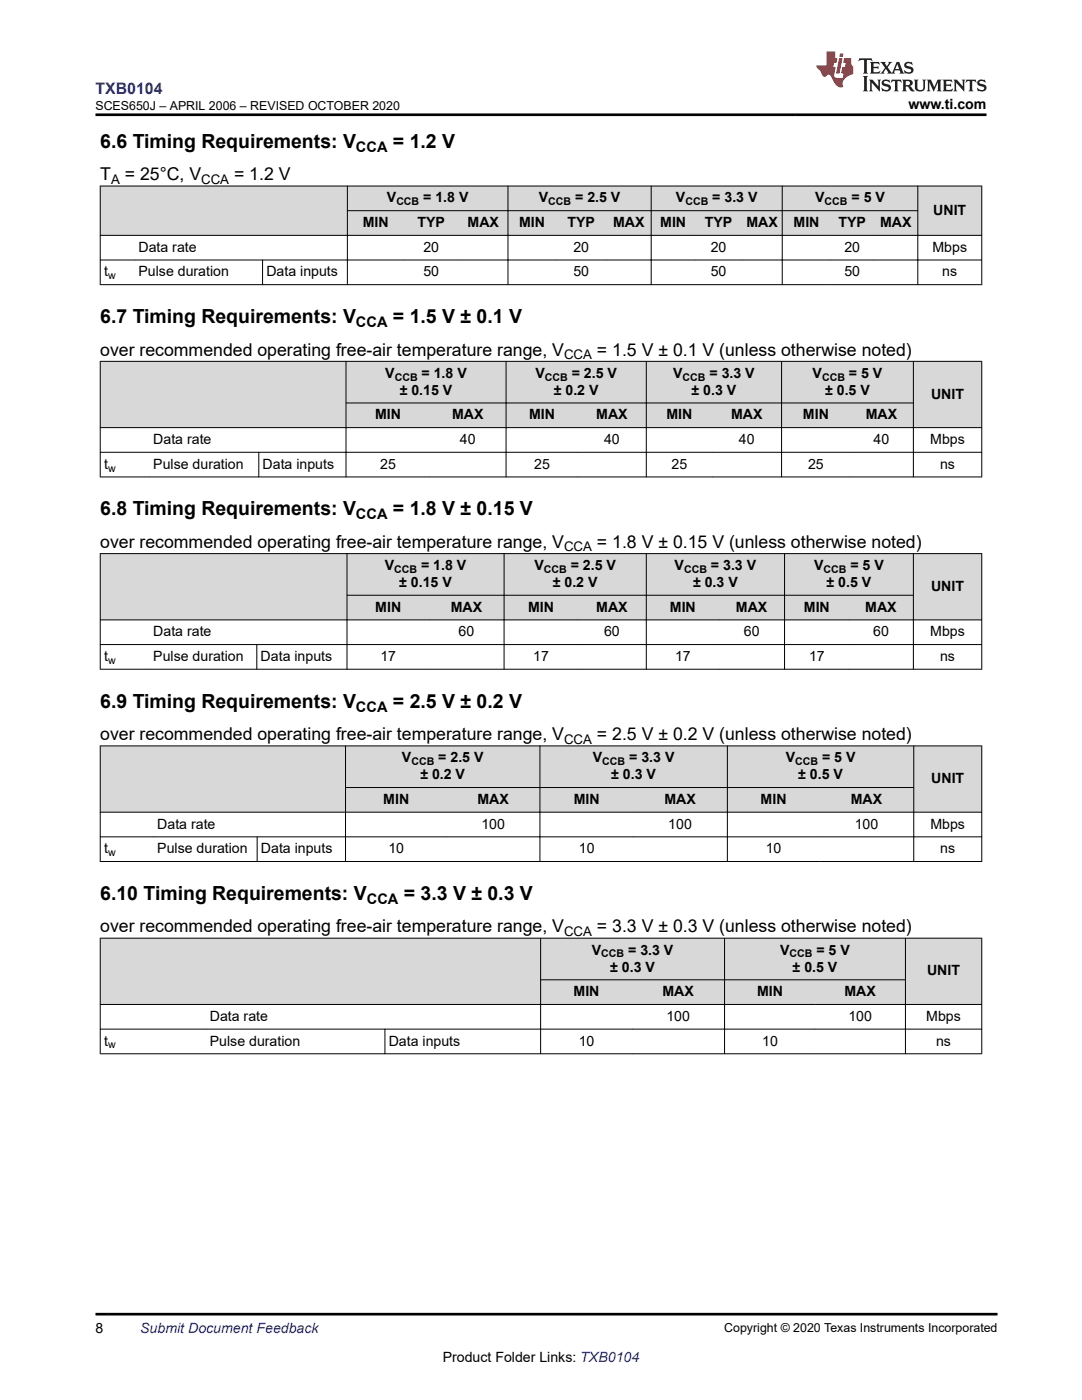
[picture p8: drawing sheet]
<svg xmlns="http://www.w3.org/2000/svg" width="216mm" height="279mm" viewBox="0 0 216 279" stroke-linecap="round" stroke-linejoin="round" font-family="sans-serif">
<g fill="#d8d8d8">
<path d="M20 37.1h175.9v4.9h-175.9z" fill-rule="evenodd"/>
<path d="M20 42h175.9v5h-175.9z" fill-rule="evenodd"/>
<path d="M20.1 37.2h49.2v9.7h-49.2z" fill-rule="evenodd"/>
<path d="M69.4 37.2h31.9v4.8h-31.9z" fill-rule="evenodd"/>
<path d="M101.4 37.2h28.5v4.8h-28.5z" fill-rule="evenodd"/>
<path d="M130 37.2h26v4.8h-26z" fill-rule="evenodd"/>
<path d="M156.1 37.2h27v4.8h-27z" fill-rule="evenodd"/>
<path d="M183.2 37.2h12.6v9.7h-12.6z" fill-rule="evenodd"/>
<path d="M69.4 42.1h11.2v4.8h-11.2z" fill-rule="evenodd"/>
<path d="M80.6 42.1h11v4.8h-11z" fill-rule="evenodd"/>
<path d="M91.6 42.1h9.7v4.8h-9.7z" fill-rule="evenodd"/>
<path d="M101.4 42.1h9.5v4.8h-9.5z" fill-rule="evenodd"/>
<path d="M110.9 42.1h10.2v4.8h-10.2z" fill-rule="evenodd"/>
<path d="M121.1 42.1h8.8v4.8h-8.8z" fill-rule="evenodd"/>
<path d="M130 42.1h8.7v4.8h-8.7z" fill-rule="evenodd"/>
<path d="M138.7 42.1h9.4v4.8h-9.4z" fill-rule="evenodd"/>
<path d="M148.1 42.1h7.9v4.8h-7.9z" fill-rule="evenodd"/>
<path d="M156.1 42.1h9.6v4.8h-9.6z" fill-rule="evenodd"/>
<path d="M165.7 42.1h8.7v4.8h-8.7z" fill-rule="evenodd"/>
<path d="M174.4 42.1h8.7v4.8h-8.7z" fill-rule="evenodd"/>
</g>
<g fill="none" stroke="#000" stroke-width=".2">
<path d="M19.9 37.1h176.1M20 37.1v19.8M69.3 37.1v19.8M101.4 37.1v19.8M129.9 37.1v19.8M156.1 37.1v19.8M183.1 37.1v19.8M195.9 37.1v19.8M19.9 47h176.1M19.9 51.9h176.1M19.9 56.8h176.1M52.4 51.8v5.1"/>
<path d="M69.3 42h113.9"/>
</g>
<g fill="#d8d8d8">
<path d="M20 72.1h175.9v8.3h-175.9z" fill-rule="evenodd"/>
<path d="M20 80.4h175.9v4.9h-175.9z" fill-rule="evenodd"/>
<path d="M20.1 72.2h48.9v13.1h-48.9z" fill-rule="evenodd"/>
<path d="M69.1 72.2h31.8v8.2h-31.8z" fill-rule="evenodd"/>
<path d="M101 72.2h27.9v8.2h-27.9z" fill-rule="evenodd"/>
<path d="M129 72.2h26.9v8.2h-26.9z" fill-rule="evenodd"/>
<path d="M156 72.2h26.2v8.2h-26.2z" fill-rule="evenodd"/>
<path d="M182.3 72.2h13.5v13.1h-13.5z" fill-rule="evenodd"/>
<path d="M69.1 80.5h16.7v4.8h-16.7z" fill-rule="evenodd"/>
<path d="M85.8 80.5h15.1v4.8h-15.1z" fill-rule="evenodd"/>
<path d="M101 80.5h14.3v4.8h-14.3z" fill-rule="evenodd"/>
<path d="M115.3 80.5h13.6v4.8h-13.6z" fill-rule="evenodd"/>
<path d="M129 80.5h13.1v4.8h-13.1z" fill-rule="evenodd"/>
<path d="M142.1 80.5h13.8v4.8h-13.8z" fill-rule="evenodd"/>
<path d="M156 80.5h13.6v4.8h-13.6z" fill-rule="evenodd"/>
<path d="M169.6 80.5h12.6v4.8h-12.6z" fill-rule="evenodd"/>
</g>
<g fill="none" stroke="#000" stroke-width=".2">
<path d="M19.9 72.1h176.1M20 72.1v23.1M69 72.1v23.1M101 72.1v23.1M129 72.1v23.1M156 72.1v23.1M182.3 72.1v23.1M195.9 72.1v23.1M19.9 85.3h176.1M19.9 90.3h176.1M19.9 95.2h176.1M51.6 90.2v5"/>
<path d="M69 80.4h113.3"/>
</g>
<g fill="#d8d8d8">
<path d="M20 110.5h175.9v8.3h-175.9z" fill-rule="evenodd"/>
<path d="M20 118.8h175.9v4.9h-175.9z" fill-rule="evenodd"/>
<path d="M20.1 110.5h49.1v13.2h-49.1z" fill-rule="evenodd"/>
<path d="M69.3 110.5h31.2v8.2h-31.2z" fill-rule="evenodd"/>
<path d="M100.6 110.5h28.3v8.2h-28.3z" fill-rule="evenodd"/>
<path d="M129 110.5h27.5v8.2h-27.5z" fill-rule="evenodd"/>
<path d="M156.6 110.5h25.6v8.2h-25.6z" fill-rule="evenodd"/>
<path d="M182.3 110.5h13.5v13.2h-13.5z" fill-rule="evenodd"/>
<path d="M69.3 118.9h16.4v4.8h-16.4z" fill-rule="evenodd"/>
<path d="M85.7 118.9h14.8v4.8h-14.8z" fill-rule="evenodd"/>
<path d="M100.6 118.9h14.7v4.8h-14.7z" fill-rule="evenodd"/>
<path d="M115.3 118.9h13.6v4.8h-13.6z" fill-rule="evenodd"/>
<path d="M129 118.9h14.5v4.8h-14.5z" fill-rule="evenodd"/>
<path d="M143.5 118.9h13v4.8h-13z" fill-rule="evenodd"/>
<path d="M156.6 118.9h12.8v4.8h-12.8z" fill-rule="evenodd"/>
<path d="M169.4 118.9h12.8v4.8h-12.8z" fill-rule="evenodd"/>
</g>
<g fill="none" stroke="#000" stroke-width=".2">
<path d="M19.9 110.5h176.1M20 110.4v23.2M69.2 118.8h113.1M69.2 110.4v23.2M100.6 110.4v23.2M129 110.4v23.2M156.5 110.4v23.2M182.3 110.4v23.2M195.9 110.4v23.2M19.9 123.7h176.1M19.9 128.6h176.1M19.9 133.6h176.1"/>
<path d="M51.2 128.6v5"/>
</g>
<g fill="#d8d8d8">
<path d="M20 148.9h175.9v8.3h-175.9z" fill-rule="evenodd"/>
<path d="M20 157.2h175.9v4.9h-175.9z" fill-rule="evenodd"/>
<path d="M20.1 148.9h48.8v13.1h-48.8z" fill-rule="evenodd"/>
<path d="M69 148.9h38.7v8.2h-38.7z" fill-rule="evenodd"/>
<path d="M107.8 148.9h37.3v8.2h-37.3z" fill-rule="evenodd"/>
<path d="M145.2 148.9h37.1v8.2h-37.1z" fill-rule="evenodd"/>
<path d="M182.4 148.9h13.4v13.1h-13.4z" fill-rule="evenodd"/>
<path d="M69 157.2h20.1v4.8h-20.1z" fill-rule="evenodd"/>
<path d="M89.1 157.2h18.6v4.8h-18.6z" fill-rule="evenodd"/>
<path d="M107.8 157.2h18.5v4.8h-18.5z" fill-rule="evenodd"/>
<path d="M126.3 157.2h18.8v4.8h-18.8z" fill-rule="evenodd"/>
<path d="M145.2 157.2h18.3v4.8h-18.3z" fill-rule="evenodd"/>
<path d="M163.5 157.2h18.8v4.8h-18.8z" fill-rule="evenodd"/>
</g>
<path d="M19.9 148.9h176.1M20 148.8v23.2M68.9 157.2h113.5M68.9 148.8v23.2M107.7 148.8v23.2M145.1 148.8v23.2M182.3 148.8v23.2M195.9 148.8v23.2M19.9 162.1h176.1M19.9 167h176.1M19.9 171.9h176.1M51.3 166.9v5.1" fill="none" stroke="#000" stroke-width=".2"/>
<g fill="#d8d8d8">
<path d="M20 187.2h175.9v8.3h-175.9z" fill-rule="evenodd"/>
<path d="M20 195.5h175.9v5h-175.9z" fill-rule="evenodd"/>
<path d="M20.1 187.3h87.7v13.1h-87.7z" fill-rule="evenodd"/>
<path d="M107.9 187.3h36.6v8.2h-36.6z" fill-rule="evenodd"/>
<path d="M144.6 187.3h36v8.2h-36z" fill-rule="evenodd"/>
<path d="M180.7 187.3h15.1v13.1h-15.1z" fill-rule="evenodd"/>
<path d="M107.9 195.6h18.2v4.8h-18.2z" fill-rule="evenodd"/>
<path d="M126.1 195.6h18.4v4.8h-18.4z" fill-rule="evenodd"/>
<path d="M144.6 195.6h18.1v4.8h-18.1z" fill-rule="evenodd"/>
<path d="M162.7 195.6h17.9v4.8h-17.9z" fill-rule="evenodd"/>
</g>
<path d="M19.9 187.2h176.1M20 187.2v23.2M107.8 195.5h72.9M107.9 187.2v23.2M144.6 187.2v23.2M180.7 187.2v23.2M195.9 187.2v23.2M19.9 200.5h176.1M19.9 205.4h176.1M19.9 210.3h176.1M76.8 205.3v5.1" fill="none" stroke="#000" stroke-width=".2"/>
<path d="M171.5 11.6l-.2 .6 .5-.2h.6v.1v2.2l-.2 .4h1l-.2-.4v-2.2v-.1h.5l.6 .2-.2-.6zM173.6 12.4l.2 .3v1.6l-.2 .4h1.9l.1-.6a1.08 1.08 0 0 1-1.3 .2v-.7h.6l.4 .2v-.7l-.4 .2h-.6v-.5l.2-.2a1 1 0 0 1 1 .3l-.1-.5zM175.7 12.4l.9 1.1-1 1.2h.9l-.2-.2 .5-.8 .4 .8-.2 .2h1.6l-.2-.2 .2-.5h.9l.1 .5-.1 .2h.9l-.2-.4-.8-1.9h-.5l-.9 2.1-.9-1.1 .9-1h-.8l.2 .2-.4 .6-.4-.6 .2-.2zM179 12.8l.4 1h-.7zM180.7 12.5a.65 .65 0 0 0-.2 .7 .65 .65 0 0 0 .6 .5l.6 .1 .1 .3a.79 .79 0 0 1-.7 .4 .79 .79 0 0 1-.7-.5l.1 .7 .2-.1a.93 .93 0 0 0 1.1 0 .93 .93 0 0 0 .4-.9 1.46 1.46 0 0 0-1.2-.6l-.1-.3a1.09 1.09 0 0 1 1.2 .2l-.2-.6-.1 .1-.5-.2zM172.2 15.2l.2 .4v2.2l-.2 .4h1l-.2-.4v-2.2l.2-.4zM173.4 15.9l.2 .4v1.5l-.2 .4h.8l-.3-.4 .1-1.3 1.6 1.8v-2l.2-.4h-.7l.1 .2 .1 1.1-1.2-1.3zM176.2 16a.65 .65 0 0 0-.2 .8 .65 .65 0 0 0 .6 .4l.6 .2 .1 .2a.79 .79 0 0 1-.7 .4 .79 .79 0 0 1-.7-.5l.1 .7 .2-.1a.93 .93 0 0 0 1.1 .1 .93 .93 0 0 0 .4-1 1.46 1.46 0 0 0-1.2-.5l-.1-.4a1.09 1.09 0 0 1 1.2 .2l-.1-.6-.2 .1-.5-.1zM177.9 15.9l-.1 .6a.63 .63 0 0 1 .8-.3v1.6l-.3 .4h1l-.2-.4v-1.6a.66 .66 0 0 1 .8 .3l-.1-.6zM180 15.9l.2 .4v1.5l-.2 .4h1l-.2-.2-.1-.7h.5l.1 .2a.79 .79 0 0 0 1.2 .6l-1-.9a.61 .61 0 0 0 .6-.6 .61 .61 0 0 0-.5-.7zM180.8 16.2h.1a.47 .47 0 0 1 .5 .1 .47 .47 0 0 1 .1 .5l-.1 .1-.7 .1zM182.3 15.9l.2 .2a2.27 2.27 0 0 0 .4 2 1.04 1.04 0 0 0 1.7-.7v-1.3l.2-.2h-.8l.2 .4v1.1a.6 .6 0 0 1-.6 .6 .6 .6 0 0 1-.6-.6v-1.1l.3-.4zM184.9 15.9l.2 .4v1.5l-.2 .4h.8l-.3-.4v-1.4l.9 1.9 .9-1.9v1.4l-.3 .4h1l-.2-.4v-1.5l.2-.4h-.8l-.7 1.5-.6-1.5zM188.1 15.9l.2 .4v1.5l-.2 .4h1.9l.1-.6a1.09 1.09 0 0 1-1.3 .2v-.7h.6l.4 .2v-.6l-.4 .2h-.6v-.6l.2-.1a1.01 1.01 0 0 1 1 .3l-.1-.6zM190.2 15.9l.3 .4v1.5l-.3 .4h.8l-.2-.4v-1.3l1.6 1.8v-2l.2-.4h-.7l.2 .2v1.1l-1.2-1.3zM192.8 15.9l-.1 .6a.63 .63 0 0 1 .8-.3v1.6l-.3 .4h1l-.2-.4v-1.6a.66 .66 0 0 1 .8 .3l-.1-.6zM195.2 16a.65 .65 0 0 0-.2 .8 .65 .65 0 0 0 .6 .4l.6 .2 .2 .2a.79 .79 0 0 1-.7 .4 .79 .79 0 0 1-.7-.5l.1 .7 .2-.1a.93 .93 0 0 0 1 .1 .93 .93 0 0 0 .5-1 1.46 1.46 0 0 0-1.3-.5v-.4a1.09 1.09 0 0 1 1.2 .2l-.2-.6-.2 .1-.5-.1z" fill="#231f20"/>
<path d="M164.9 10.3v2.7h-2l.1 .4 .8 1a.95 .95 0 0 0 1 .9 .59 .59 0 0 1 .5-.4 .59 .59 0 0 1 .5 .3l.4 .8a1.59 1.59 0 0 0 2.1 1.4 1.61 1.61 0 0 1 1-2.3l1-.3-.1-1.5a1.59 1.59 0 0 1-.3-1.7h-1.5l-.2 .9h.6l-.2 .9h-.5l-.2 .9v.3l.4 .1-.1 .9h-.7a.73 .73 0 0 1-1-.7l.3-1.5h-.5l.1-.9h.5l.2-.9h-.5v-1.3zM167.4 11.6l-.6 3.1h.7l.6-3.1zM167.6 10.7l-.1 .6h.7l.1-.6z" fill="#ed1c24"/>
<path d="M19 22.9h177.8M19 262.3h180" fill="none" stroke="#000" stroke-width=".53"/>
<g font-size="3.9">
<text x="20" y="29.5">6.6 Timing Requirements: V</text>
<text x="78.4" y="29.5">= 1.2 V</text>
<text x="20" y="64.5">6.7 Timing Requirements: V</text>
<text x="78.4" y="64.5">= 1.5 V ± 0.1 V</text>
<text x="20" y="102.9">6.8 Timing Requirements: V</text>
<text x="78.4" y="102.9">= 1.8 V ± 0.15 V</text>
<text x="20" y="141.2">6.9 Timing Requirements: V</text>
<text x="78.4" y="141.2">= 2.5 V ± 0.2 V</text>
<text x="20" y="179.6">6.10 Timing Requirements: V</text>
<text x="80.6" y="179.6">= 3.3 V ± 0.3 V</text>
</g>
<g font-size="3.5">
<text x="20" y="36">T</text>
<text x="24.9" y="36">= 25°C, V</text>
<text x="46.7" y="36">= 1.2 V</text>
<text x="20" y="71">over recommended operating free-air temperature range, V</text>
<text x="119.1" y="71">= 1.5 V ± 0.1 V (unless otherwise noted)</text>
<text x="20" y="109.3">over recommended operating free-air temperature range, V</text>
<text x="119.1" y="109.3">= 1.8 V ± 0.15 V (unless otherwise noted)</text>
<text x="20" y="147.7">over recommended operating free-air temperature range, V</text>
<text x="119.1" y="147.7">= 2.5 V ± 0.2 V (unless otherwise noted)</text>
<text x="20" y="186.1">over recommended operating free-air temperature range, V</text>
<text x="119.1" y="186.1">= 3.3 V ± 0.3 V (unless otherwise noted)</text>
</g>
<text font-size="3.2" fill="#00f" x="19" y="18.7">TXB0104</text>
<g font-size="2.9">
<text x="71" y="30.3">CCA</text>
<text x="71" y="65.3">CCA</text>
<text x="71" y="103.6">CCA</text>
<text x="71" y="142">CCA</text>
<text x="73.2" y="180.4">CCA</text>
</g>
<g font-size="2.8">
<text x="181.3" y="21.8">www.ti.com</text>
<text x="77.2" y="40.4">V</text>
<text x="84.5" y="40.4">= 1.8 V</text>
<text x="107.5" y="40.4">V</text>
<text x="114.8" y="40.4">= 2.5 V</text>
<text x="134.9" y="40.4">V</text>
<text x="142.1" y="40.4">= 3.3 V</text>
<text x="162.7" y="40.4">V</text>
<text x="169.9" y="40.4">= 5 V</text>
<text x="72.4" y="45.3">MIN</text>
<text x="83.3" y="45.3">TYP</text>
<text x="93.3" y="45.3">MAX</text>
<text x="103.6" y="45.3">MIN</text>
<text x="113.3" y="45.3">TYP</text>
<text x="122.3" y="45.3">MAX</text>
<text x="131.8" y="45.3">MIN</text>
<text x="140.6" y="45.3">TYP</text>
<text x="148.9" y="45.3">MAX</text>
<text x="158.4" y="45.3">MIN</text>
<text x="167.3" y="45.3">TYP</text>
<text x="175.6" y="45.3">MAX</text>
<text x="186.2" y="42.9">UNIT</text>
<text x="27.6" y="50.2">Data rate</text>
<text x="84.5" y="50.2">20</text>
<text x="114.4" y="50.2">20</text>
<text x="141.8" y="50.2">20</text>
<text x="168.5" y="50.2">20</text>
<text x="186.1" y="50.2">Mbps</text>
<text x="20.8" y="55.2">t</text>
<text x="27.6" y="55.2">Pulse duration</text>
<text x="53.2" y="55.2">Data inputs</text>
<text x="84.5" y="55.2">50</text>
<text x="114.4" y="55.2">50</text>
<text x="141.8" y="55.2">50</text>
<text x="168.5" y="55.2">50</text>
<text x="188" y="55.2">ns</text>
<text x="76.9" y="75.4">V</text>
<text x="84.1" y="75.4">= 1.8 V</text>
<text x="106.8" y="75.4">V</text>
<text x="114.1" y="75.4">= 2.5 V</text>
<text x="134.3" y="75.4">V</text>
<text x="141.6" y="75.4">= 3.3 V</text>
<text x="162.1" y="75.4">V</text>
<text x="169.4" y="75.4">= 5 V</text>
<text x="74.8" y="83.7">MIN</text>
<text x="79.8" y="78.8">± 0.15 V</text>
<text x="90.2" y="83.7">MAX</text>
<text x="105.6" y="83.7">MIN</text>
<text x="110.5" y="78.8">± 0.2 V</text>
<text x="119" y="83.7">MAX</text>
<text x="133" y="83.7">MIN</text>
<text x="138" y="78.8">± 0.3 V</text>
<text x="145.9" y="83.7">MAX</text>
<text x="160.2" y="83.7">MIN</text>
<text x="164.6" y="78.8">± 0.5 V</text>
<text x="172.8" y="83.7">MAX</text>
<text x="185.8" y="79.5">UNIT</text>
<text x="30.6" y="88.6">Data rate</text>
<text x="91.8" y="88.6">40</text>
<text x="120.5" y="88.6">40</text>
<text x="147.4" y="88.6">40</text>
<text x="174.3" y="88.6">40</text>
<text x="185.6" y="88.6">Mbps</text>
<text x="20.8" y="93.5">t</text>
<text x="30.6" y="93.5">Pulse duration</text>
<text x="52.4" y="93.5">Data inputs</text>
<text x="75.9" y="93.5">25</text>
<text x="106.6" y="93.5">25</text>
<text x="134" y="93.5">25</text>
<text x="161.2" y="93.5">25</text>
<text x="187.6" y="93.5">ns</text>
<text x="76.8" y="113.8">V</text>
<text x="84" y="113.8">= 1.8 V</text>
<text x="106.6" y="113.8">V</text>
<text x="113.9" y="113.8">= 2.5 V</text>
<text x="134.6" y="113.8">V</text>
<text x="141.9" y="113.8">= 3.3 V</text>
<text x="162.4" y="113.8">V</text>
<text x="169.7" y="113.8">= 5 V</text>
<text x="79.7" y="117.1">± 0.15 V</text>
<text x="110.3" y="117.1">± 0.2 V</text>
<text x="138.3" y="117.1">± 0.3 V</text>
<text x="164.9" y="117.1">± 0.5 V</text>
<text x="185.8" y="117.9">UNIT</text>
<text x="74.9" y="122.1">MIN</text>
<text x="90" y="122.1">MAX</text>
<text x="105.4" y="122.1">MIN</text>
<text x="119" y="122.1">MAX</text>
<text x="133.7" y="122.1">MIN</text>
<text x="146.9" y="122.1">MAX</text>
<text x="160.4" y="122.1">MIN</text>
<text x="172.7" y="122.1">MAX</text>
<text x="20.8" y="131.9">t</text>
<text x="30.6" y="127">Data rate</text>
<text x="30.6" y="131.9">Pulse duration</text>
<text x="52" y="131.9">Data inputs</text>
<text x="75.9" y="131.9">17</text>
<text x="91.5" y="127">60</text>
<text x="106.4" y="131.9">17</text>
<text x="120.5" y="127">60</text>
<text x="134.7" y="131.9">17</text>
<text x="148.4" y="127">60</text>
<text x="161.4" y="131.9">17</text>
<text x="174.2" y="127">60</text>
<text x="185.6" y="127">Mbps</text>
<text x="187.6" y="131.9">ns</text>
<text x="80.2" y="152.1">V</text>
<text x="83.9" y="155.5">± 0.2 V</text>
<text x="87.5" y="152.1">= 2.5 V</text>
<text x="118.3" y="152.1">V</text>
<text x="122" y="155.5">± 0.3 V</text>
<text x="125.6" y="152.1">= 3.3 V</text>
<text x="156.8" y="152.1">V</text>
<text x="159.3" y="155.5">± 0.5 V</text>
<text x="164" y="152.1">= 5 V</text>
<text x="76.5" y="160.4">MIN</text>
<text x="95.3" y="160.4">MAX</text>
<text x="114.5" y="160.4">MIN</text>
<text x="132.6" y="160.4">MAX</text>
<text x="151.8" y="160.4">MIN</text>
<text x="169.8" y="160.4">MAX</text>
<text x="185.8" y="156.3">UNIT</text>
<text x="31.4" y="165.4">Data rate</text>
<text x="96.1" y="165.4">100</text>
<text x="133.3" y="165.4">100</text>
<text x="170.5" y="165.4">100</text>
<text x="185.7" y="165.4">Mbps</text>
<text x="20.8" y="170.3">t</text>
<text x="31.4" y="170.3">Pulse duration</text>
<text x="52.1" y="170.3">Data inputs</text>
<text x="77.5" y="170.3">10</text>
<text x="115.5" y="170.3">10</text>
<text x="152.8" y="170.3">10</text>
<text x="187.6" y="170.3">ns</text>
<text x="118.1" y="190.5">V</text>
<text x="125.3" y="190.5">= 3.3 V</text>
<text x="155.7" y="190.5">V</text>
<text x="162.9" y="190.5">= 5 V</text>
<text x="121.8" y="193.9">± 0.3 V</text>
<text x="158.2" y="193.9">± 0.5 V</text>
<text x="185" y="194.7">UNIT</text>
<text x="41.9" y="203.7">Data rate</text>
<text x="114.5" y="198.8">MIN</text>
<text x="132.2" y="198.8">MAX</text>
<text x="133" y="203.7">100</text>
<text x="151.1" y="198.8">MIN</text>
<text x="168.5" y="198.8">MAX</text>
<text x="169.3" y="203.7">100</text>
<text x="184.8" y="203.7">Mbps</text>
<text x="20.8" y="208.7">t</text>
<text x="41.9" y="208.7">Pulse duration</text>
<text x="77.6" y="208.7">Data inputs</text>
<text x="115.5" y="208.7">10</text>
<text x="152.1" y="208.7">10</text>
<text x="186.8" y="208.7">ns</text>
<text x="19" y="266.1">8</text>
<text x="88.3" y="271.7">Product Folder Links: TXB0104</text>
</g>
<text font-size="2.8" fill="#00f" x="28" y="266.1">Submit Document Feedback</text>
<g font-size="2.6">
<text x="22.2" y="36.7">A</text>
<text x="40.1" y="36.7">CCA</text>
<text x="112.6" y="71.7">CCA</text>
<text x="112.6" y="110">CCA</text>
<text x="112.6" y="148.4">CCA</text>
<text x="112.6" y="186.8">CCA</text>
</g>
<g font-size="2.5">
<text x="19" y="21.9">SCES650J – APRIL 2006 – REVISED OCTOBER 2020</text>
<text x="144.5" y="265.8">Copyright © 2020 Texas Instruments Incorporated</text>
</g>
<g font-size="2.1">
<text x="79.1" y="41">CCB</text>
<text x="109.4" y="41">CCB</text>
<text x="136.8" y="41">CCB</text>
<text x="164.5" y="41">CCB</text>
<text x="21.6" y="55.7">w</text>
<text x="78.8" y="76">CCB</text>
<text x="108.7" y="76">CCB</text>
<text x="136.2" y="76">CCB</text>
<text x="164" y="76">CCB</text>
<text x="21.6" y="94.1">w</text>
<text x="78.7" y="114.3">CCB</text>
<text x="108.5" y="114.3">CCB</text>
<text x="136.5" y="114.3">CCB</text>
<text x="164.3" y="114.3">CCB</text>
<text x="21.6" y="132.5">w</text>
<text x="82.1" y="152.7">CCB</text>
<text x="120.2" y="152.7">CCB</text>
<text x="158.7" y="152.7">CCB</text>
<text x="21.6" y="170.8">w</text>
<text x="120" y="191.1">CCB</text>
<text x="157.5" y="191.1">CCB</text>
<text x="21.6" y="209.2">w</text>
</g>
</svg>
